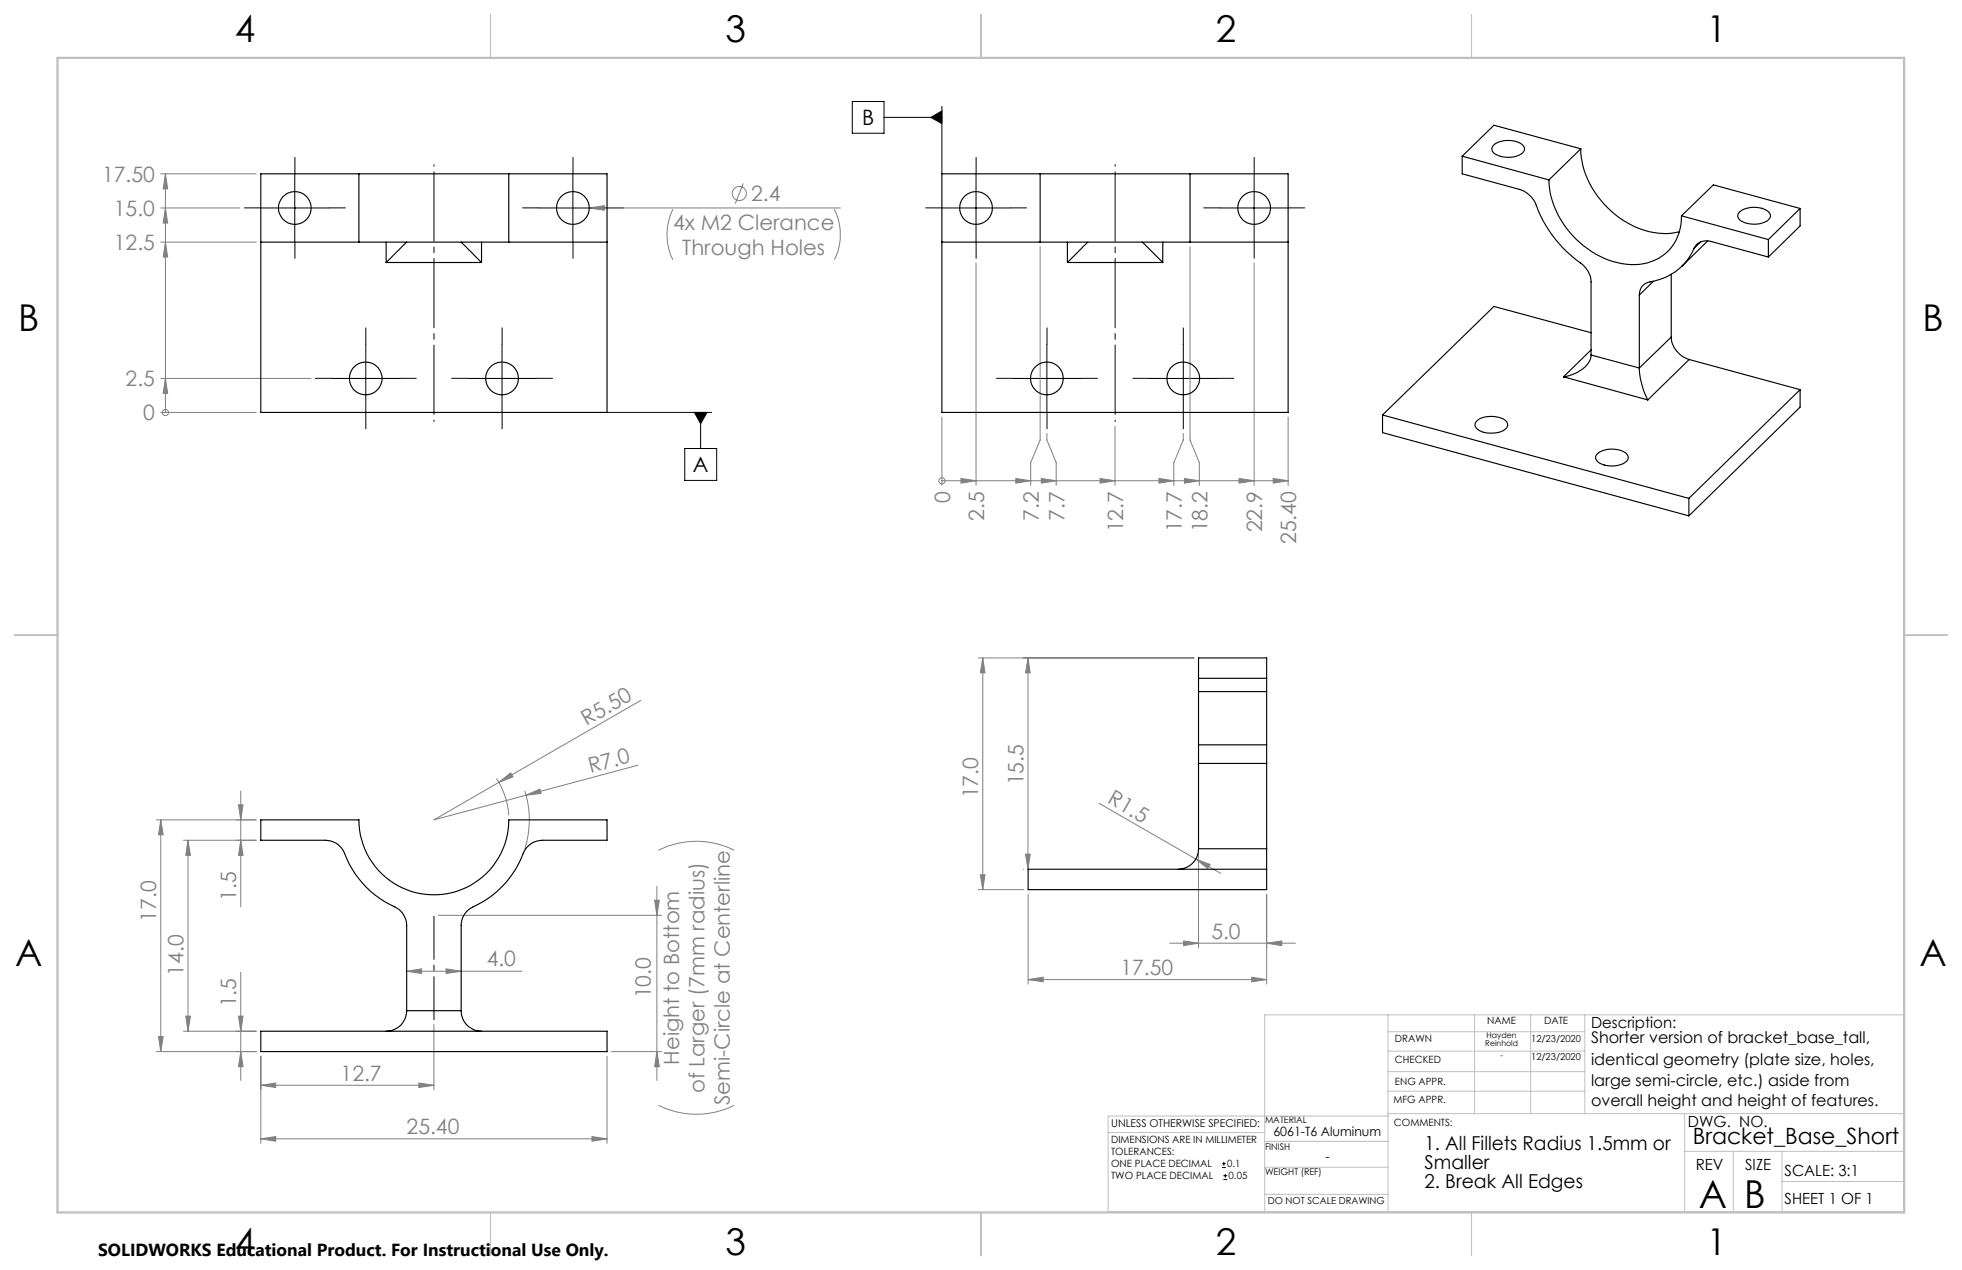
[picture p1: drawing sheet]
<svg xmlns="http://www.w3.org/2000/svg" width="432mm" height="279mm" viewBox="0 0 432 279" stroke-linecap="round" stroke-linejoin="round" font-family="sans-serif">
<g fill="none" stroke="#808080" stroke-width=".22">
<path d="M35.4 38.2h21M36.4 38.2l.5 3.4h-1zM36.4 38.2v52.5M35.4 53.3h21M35.4 45.8h17.4M36.4 53.3l.5 3.3h-1zM36.4 45.8l.5 3.3h-1zM122.5 45.8h62.5M129.7 45.8l3.3-.5v.9zM148.1 46a12.5 12.5 0 0 0 0 11.1M163.6 40.4l-1.8 4.4M183.6 46a12.5 12.5 0 0 1 0 11.1"/>
<path d="M214.8 57.9v48.9M228.9 54.3v42.5l-2.1 5v5M261.9 54.3v42.5l2 5v5M276 57.9v48.9M35.4 90.7h21M35.4 83.3h33M36.4 90.7h.1M36.4 83.3l.5 3.2h-1zM207.3 91.8v15M230.4 95.4v1.4l2 5v5M245.4 93.8v13M260.4 95.4v1.4l-2.1 5v5"/>
<path d="M283.5 91.8v15M207.3 105.8h.1M207.3 105.8h76.2M211.5 105.3l3.3 .5-3.3 .5zM223.6 105.3l3.2 .5-3.2 .5zM229.2 105.3l3.2 .5-3.2 .5zM242.1 105.3l3.3 .5-3.3 .5zM255.1 105.3l3.2 .5-3.2 .5zM260.7 105.3l3.2 .5-3.2 .5zM272.7 105.3l3.3 .5-3.3 .5zM280.2 105.3l3.3 .5-3.3 .5zM141 154.1l-31.2 18"/>
<path d="M215.3 144.7h47.5M216.3 144.7l.5 3.3h-1zM216.3 144.7v51M226.2 144.7l.5 3.3h-1zM226.2 144.7v46.5M52.5 177.1h1l-.5 3.3zM53 174v25.5M109.3 171.3l.8 1.5a16.3 16.3 0 0 1 1.9 6.6M109.8 172.1l2.6-2.1 .5 .9zM115.5 174a21 21 0 0 1 0 12.8M115.8 174.9l3-1.3 .3 1zM140.4 168.3l-44.9 12.1 14.3-8.3"/>
<path d="M241.9 176.7l26.8 15.5M34.4 180.4h22M35.4 180.4v51M35.4 180.4l.5 3.3h-1zM40.4 184.9h16M41.4 184.9l.5 3.3h-1zM41.4 184.9v42M53 184.9l.5 3.3h-1zM144.1 198h1l-.5 3.4zM144.6 195v42.7M144.9 187a18.5 18.5 0 0 1 16.7 0M215.3 195.7h10"/>
<path d="M215.8 192.4h1l-.5 3.3zM225.2 191.2h.1M225.7 187.9h1l-.5 3.3zM226.3 196.7v19.8M263.2 189l3.1 1.2-.5 .9zM263.8 187.7v20.8M278.8 196.7v19.8M53 213.9v23.8M89.5 213.7l3.3-.6v1.1zM89.5 213.7h25.4M96.5 201.4h49.1M98.2 213.1l3.3 .6-3.3 .5z"/>
<path d="M226.3 215.5l3.3-.5v1zM226.3 215.5h52.5M257.4 207.5h27.7M260.5 207l3.3 .5-3.3 .5zM275.5 215l3.3 .5-3.3 .5zM278.8 207.5l3.3-.5v1zM34.4 231.4h22M34.9 228.1h1l-.5 3.3zM40.4 226.9h16M40.9 223.6h1l-.5 3.3zM52.5 223.6h1l-.5 3.3zM53 231.4l.5 3.3h-1z"/>
<path d="M57.4 238.8l3.3-.5v1zM57.4 232.4v19.2M57.4 238.8h38.1M92.2 238.3l3.3 .5-3.3 .5zM95.5 225.4v14.3M133.6 232.4v19.2M134.6 231.4h11M144.6 231.4l.5 3.3h-1zM57.4 250.5l3.3-.5v1.1zM57.4 250.5h76.2M130.3 250l3.3 .5-3.3 .6zM144.9 243.2a18.5 18.5 0 0 0 16.7 0"/>
<circle cx="162.7" cy="42.6" r="1.55"/>
<circle cx="36.4" cy="90.8" r=".68"/>
<circle cx="207.3" cy="105.8" r=".68"/>
</g>
<g fill="none" stroke="#000" stroke-width=".22">
<path d="M64.9 38.2v15.1M126.1 38.2v15.1M187.6 22.3h7v7h-7zM194.6 25.8h12.7M204.9 25.8l2.4-1.4v2.8zM207.3 23.4v14.8M214.8 38.2v15.1M276 38.2v15.1M57.4 45.8h15M118.6 45.8h15M207.3 45.8h15M268.5 45.8h15"/>
<path d="M80.5 75.7v15M110.5 75.7v15M230.4 75.7v15M260.4 75.7v15M73 83.3h15M103 83.3h15M133.6 90.7h23M150.7 98.7h7v7h-7zM152.8 90.7h2.8l-1.4 2.5zM154.2 90.7v8M222.9 83.3h15M252.9 83.3h15"/>
<path d="M269 256.9h.8M269 256h.8M269.2 259.5h.9M269.2 258.7h.9M269.3 255.6v.8M269.7 258.3v.8"/>
</g>
<path d="M245.4 36.2v56.5M95.5 92.7v-56.5" fill="none" stroke="#000" stroke-width=".22" stroke-dasharray="15.2 1.3 1.3 1.3" stroke-dashoffset="-1.6"/>
<g fill="none" stroke="#000" stroke-width=".22" stroke-dasharray="15.2 1.3 1.3 1.3">
<path d="M64.9 38.2v-3.6M126.1 38.2v-3.6M214.8 38.2v-3.6M276 38.2v-3.6M57.4 45.7h-3.6M64.9 53.2v3.6M72.4 45.7h3.6M118.6 45.7h-3.6M126.1 53.2v3.6M133.6 45.7h3.6M207.3 45.7h-3.6M214.8 53.2v3.6"/>
<path d="M222.3 45.7h3.6M268.5 45.7h-3.6M276 53.2v3.6M283.5 45.7h3.6M80.5 75.7v-3.6M110.5 75.7v-3.6M230.4 75.7v-3.6M260.4 75.7v-3.6M73 83.2h-3.6M80.5 90.7v3.6M88 83.2h3.6M103 83.2h-3.6"/>
<path d="M110.5 90.7v3.6M118 83.2h3.6M222.9 83.2h-3.6M230.4 90.7v3.6M237.9 83.2h3.6M252.9 83.2h-3.6M260.4 90.7v3.6M267.9 83.2h3.6"/>
</g>
<path d="M95.5 201.6v22.8" fill="none" stroke="#000" stroke-width=".22" stroke-dasharray="15.2 1.3 1.3 1.3" stroke-dashoffset="5.8"/>
<path d="M418.9 223.3v43.3" fill="none" stroke="#c0c0c0" stroke-width=".22" stroke-dasharray="15.2 1.3 1.3 1.3" stroke-dashoffset="5"/>
<g fill="none" stroke="#c0c0c0" stroke-width=".22">
<path d="M305.5 223.3v43.3M305.5 235.8h43.3M305.5 231.2h43.3M305.5 227h43.3M324.5 223.3v21.7M336.9 223.3v21.7M348.8 223.3v21.7M243.9 249.2h34.4M278.3 256.8h27.2M278.3 251.1h27.3M305.5 245h113.4M305.5 240.1h43.3"/>
<path d="M305.5 245.5h-61.6v21.1h175M370.8 245v21.6M370.8 253.3h48.1M381.5 253.3v13.3M392.2 259.9h26.7M392.2 253.3v13.3M278.3 262.7h27.2M418.9 265.1v-41.8h-140.6v43.3"/>
</g>
<path d="M108 3.2v9.5M215.9 3.2v9.5M323.8 3.2v9.5M3.1 139.7h9.6M419.1 139.7h9.5M108 266.7v9.6M215.9 266.7v9.6M323.8 266.7v9.6" fill="none" stroke="#c0c0c0" stroke-width=".25"/>
<path d="M12.7 12.7h406.4v254h-406.4z" fill="none" stroke="#c0c0c0" stroke-width=".5"/>
<path d="M152.8 90.7l1.4 2.5 1.4-2.5zM204.9 25.8l2.4 1.4v-2.8z" fill="#000"/>
<g fill="#808080">
<path d="M263.2 189l3.1 1.2-.5 .9z"/>
<path d="M129.7 45.8l3.3-.5v.9z"/>
<path d="M115.8 174.9l3-1.3 .3 1z"/>
<path d="M109.8 172.1l2.6-2.1 .5 .9z"/>
<path d="M36.4 83.3l.5 3.2h-1zM36.4 53.3l.5 3.3h-1zM36.4 45.8l.5 3.3h-1zM36.4 38.2l.5 3.4h-1z"/>
<path d="M211.5 105.3l3.3 .5-3.3 .5zM223.6 105.3l3.2 .5-3.2 .5zM229.2 105.3l3.2 .5-3.2 .5zM255.1 105.3l3.2 .5-3.2 .5zM260.7 105.3l3.2 .5-3.2 .5zM272.7 105.3l3.3 .5-3.3 .5zM280.2 105.3l3.3 .5-3.3 .5zM242.1 105.3l3.3 .5-3.3 .5z"/>
<path d="M98.2 213.1l3.3 .6-3.3 .5zM89.5 213.7l3.3-.6v1.1z"/>
<path d="M57.4 238.8l3.3-.5v1zM92.2 238.3l3.3 .5-3.3 .5zM57.4 250.5l3.3-.5v1.1zM130.3 250l3.3 .5-3.3 .6zM226.3 215.5l3.3-.5v1zM275.5 215l3.3 .5-3.3 .5zM260.5 207l3.3 .5-3.3 .5zM278.8 207.5l3.3-.5v1z"/>
<path d="M144.6 231.4l.5 3.3h-1zM144.1 198h1l-.5 3.4zM34.9 228.1h1l-.5 3.3zM35.4 180.4l.5 3.3h-1zM53 231.4l.5 3.3h-1zM52.5 223.6h1l-.5 3.3zM40.9 223.6h1l-.5 3.3zM41.4 184.9l.5 3.3h-1zM215.8 192.4h1l-.5 3.3zM216.3 144.7l.5 3.3h-1zM225.7 187.9h1l-.5 3.3zM226.2 144.7l.5 3.3h-1z"/>
<path d="M52.5 177.1h1l-.5 3.3zM53 184.9l.5 3.3h-1z"/>
</g>
<g fill="none" stroke="#000" stroke-width=".25">
<path d="M79 38.2h33M79 38.2h-21.6v52.5h76.2v-52.5h-21.6M79 38.2v15.1M112 38.2v15.1M228.9 38.2h33M228.9 38.2h-21.6v52.5h76.2v-52.5h-21.6M228.9 38.2v15.1M261.9 38.2v15.1M321.8 34.4v3.8l12.6 3.5a6.1 6.1 0 0 1 4.1 4.6 29.2 29.2 0 0 0 10.2 12.3l1 1.4 .4 1.5 .1 16.6M321.8 34.4l19.1 5.2M328.8 31.9a5.4 5.4 0 0 1 6.5 .2 1.26 1.26 0 0 1-.8 1.9 5.6 5.6 0 0 1-5.9-.6l-.3-.7zM340.9 39.6a20.1 20.1 0 0 0 12.2 17.2 13.2 13.2 0 0 0 12.5-.4 10.2 10.2 0 0 0 4.5-8.9"/>
<path d="M347.9 32.7a19.7 19.7 0 0 0 10.3 16.3 15.6 15.6 0 0 0 11.4 2M347.9 32.7l-7 6.9M347.9 32.7l-19.1-5.1-7 6.8M57.4 53.3h21.6M79 53.3h33M85 57.7h21M85 53.3v4.4M89.5 53.3l-4.5 4.4M101.5 53.3l4.5 4.4M106 53.3v4.4M112 53.3h21.6M207.3 53.3h21.6"/>
<path d="M228.9 53.3h33M234.9 57.7h21M234.9 53.3v4.4M239.4 53.3l-4.5 4.4M251.4 53.3l4.5 4.4M255.9 53.3v4.4M261.9 53.3h21.6M370.1 47.5l19.1 5.2M372.9 54.6a3 3 0 0 1 3.7-1.5l12.6 3.5M372.9 54.6a12.6 12.6 0 0 1-10.2 7.5 2.72 2.72 0 0 0-1.9 2.8M374.3 53.2l-1.4 1.4M375.8 53l-5.6 5.6"/>
<path d="M382.9 46.6a5.4 5.4 0 0 1 6.5 .2 1.26 1.26 0 0 1-.8 2 5.6 5.6 0 0 1-5.9-.6l-.3-.8zM389.2 52.7v3.9M396.2 45.9v3.8l-7 6.9M396.2 45.9l-7 6.8M396.2 45.9l-19.1-5.2-7 6.8M350.2 78.1a5.1 5.1 0 0 1-3.5 4l-2.6 .8M350.2 73.2l-21.4-5.8-24.5 23.9M350.2 78.1l10.6 2.9M350.2 77l-6.1 5.9M360.8 64.9v16.1M363.9 61.9l-3.1 3M367.8 74.2a5.6 5.6 0 0 0 4 4.9"/>
<path d="M367.8 74.2l-7 6.8M367.8 60.4v13.8M371.8 79.1l-9.1 8.9M371.8 79.1l24.4 6.6M304.3 91.3v3.9l67.4 18.3M304.3 91.3l67.4 18.3M325 92.6a5.8 5.8 0 0 1 6.4-.1 1.27 1.27 0 0 1 .4 1.3 1.27 1.27 0 0 1-1 1 5.5 5.5 0 0 1-5.9-.7l-.3-.8zM344.1 82.9l18.6 5.1M351.6 99.8a5.5 5.5 0 0 1 6.5 .2 1.29 1.29 0 0 1-.8 2 5.8 5.8 0 0 1-5.7-.4l-.4-.8v-.5zM360.8 81l.2 2 .4 1.6 .4 1.6 .9 1.8M396.2 85.7l-24.5 23.9M396.2 85.7v3.9l-24.5 23.9"/>
<path d="M371.7 109.6v3.9M263.8 149.2v3M263.8 152.2v11.7M263.8 149.2h15M263.8 149.2v-4.5h15v4.5M263.8 152.2h15M278.8 149.2v3M278.8 152.2v11.7M263.8 163.9v4.1M263.8 168v18.7M263.8 163.9h15M263.8 168h15"/>
<path d="M278.8 163.9v4.1M278.8 168v18.7M226.3 191.2h52.5v4.5h-52.5zM263.8 186.7a4.5 4.5 0 0 1-4.5 4.5M263.8 186.7h15M278.8 186.7v4.5M57.4 226.9h76.2v4.5h-76.2zM89.5 222.4a4.5 4.5 0 0 1-4.5 4.5M89.5 222.4v-18.8a5 5 0 0 0-3.8-4.7 21.3 21.3 0 0 1-10.1-11.7 4.5 4.5 0 0 0-4-2.3h-14.2v-4.5h21.6a16.5 16.5 0 0 0 16.5 16.5 16.5 16.5 0 0 0 16.5-16.5h21.6v4.5h-14.3a4.5 4.5 0 0 0-4.2 2.9 21.5 21.5 0 0 1-11.5 12 4.4 4.4 0 0 0-2.1 3.8v18.8M89.5 222.4h12M101.5 222.4a4.5 4.5 0 0 0 4.5 4.5"/>
<circle cx="64.9" cy="45.8" r="3.6"/>
<circle cx="126.1" cy="45.8" r="3.6"/>
<circle cx="214.8" cy="45.8" r="3.6"/>
<circle cx="276" cy="45.8" r="3.6"/>
<circle cx="80.5" cy="83.3" r="3.6"/>
<circle cx="110.5" cy="83.3" r="3.6"/>
<circle cx="230.4" cy="83.3" r="3.6"/>
<circle cx="260.4" cy="83.3" r="3.6"/>
</g>
<g font-size="8.5">
<text x="373.9" y="265.7">A</text>
<text x="383.8" y="265.7">B</text>
</g>
<g font-size="8.1">
<text x="51.7" y="9.3">4</text>
<text x="159.7" y="9.3">3</text>
<text x="267.6" y="9.3">2</text>
<text x="375.6" y="9.3">1</text>
<text x="4" y="72.8">B</text>
<text x="423.1" y="72.8">B</text>
<text x="3.3" y="212.5">A</text>
<text x="422.4" y="212.5">A</text>
<text x="51.7" y="276">4</text>
<text x="159.7" y="276">3</text>
<text x="267.6" y="276">2</text>
<text x="375.6" y="276">1</text>
</g>
<text font-size="4.9" x="372.6" y="251.6">Bracket_Base_Short</text>
<g font-size="4.7">
<text x="189.7" y="27.6">B</text>
<text x="152.5" y="103.9">A</text>
</g>
<g font-size="4.7" fill="#808080">
<text x="22.5" y="40">17.50</text>
<text x="25.1" y="47.5">15.0</text>
<text x="165.3" y="44.3">2.4</text>
<text x="148.1" y="50.6">4x M2 Clerance</text>
<text x="25.1" y="55">12.5</text>
<text x="150.2" y="56.1">Through Holes</text>
<text x="27.6" y="85">2.5</text>
<text x="31.5" y="92.5">0</text>
<text x="209.1" y="110.7" transform="rotate(-90 209.1 110.7)">0</text>
<text x="216.6" y="114.5" transform="rotate(-90 216.6 114.5)">2.5</text>
<text x="228.6" y="114.5" transform="rotate(-90 228.6 114.5)">7.2</text>
<text x="234.2" y="114.5" transform="rotate(-90 234.2 114.5)">7.7</text>
<text x="247.2" y="117.1" transform="rotate(-90 247.2 117.1)">12.7</text>
<text x="260.1" y="117.1" transform="rotate(-90 260.1 117.1)">17.7</text>
<text x="265.7" y="117.1" transform="rotate(-90 265.7 117.1)">18.2</text>
<text x="277.8" y="117.1" transform="rotate(-90 277.8 117.1)">22.9</text>
<text x="285.3" y="119.7" transform="rotate(-90 285.3 119.7)">25.40</text>
<text x="129.1" y="159.8" transform="rotate(-30 129.1 159.8)">R5.50</text>
<text x="129.9" y="170.1" transform="rotate(-15 129.9 170.1)">R7.0</text>
<text x="225.2" y="172.8" transform="rotate(-90 225.2 172.8)">15.5</text>
<text x="215.3" y="175.6" transform="rotate(-90 215.3 175.6)">17.0</text>
<text x="243.5" y="176.5" transform="rotate(30 243.5 176.5)">R1.5</text>
<text x="34.4" y="202.7" transform="rotate(-90 34.4 202.7)">17.0</text>
<text x="52" y="198.2" transform="rotate(-90 52 198.2)">1.5</text>
<text x="266.6" y="206.5">5.0</text>
<text x="40.4" y="214.7" transform="rotate(-90 40.4 214.7)">14.0</text>
<text x="107.1" y="212.6">4.0</text>
<text x="246.6" y="214.5">17.50</text>
<text x="52" y="221.6" transform="rotate(-90 52 221.6)">1.5</text>
<text x="143.2" y="219.6" transform="rotate(-90 143.2 219.6)">10.0</text>
<text x="75" y="237.7">12.7</text>
<text x="149.5" y="234.2" transform="rotate(-90 149.5 234.2)">Height to Bottom</text>
<text x="155" y="240.5" transform="rotate(-90 155 240.5)">of Larger (7mm radius)</text>
<text x="160.6" y="243.2" transform="rotate(-90 160.6 243.2)">Semi-Circle at Centerline</text>
<text x="89.5" y="249.5">25.40</text>
</g>
<g font-size="4.2">
<text x="313.5" y="253">1. All Fillets Radius 1.5mm or</text>
<text x="313.5" y="257.2">Smaller</text>
<text x="313.5" y="261.4">2. Break All Edges</text>
</g>
<text font-size="3.8" x="21.6" y="276.3">SOLIDWORKS Educational Product. For Instructional Use Only.</text>
<g font-size="3.5">
<text x="350.2" y="229.5">Shorter version of bracket_base_tall,</text>
<text x="350.2" y="234.3">identical geometry (plate size, holes,</text>
<text x="350.2" y="238.8">large semi-circle, etc.) aside from</text>
<text x="350.2" y="243.4">overall height and height of features.</text>
</g>
<g font-size="3.4">
<text x="350.2" y="226.2">Description:</text>
<text x="371.5" y="247.9">DWG. NO.</text>
<text x="373.2" y="257.5">REV</text>
<text x="384.1" y="257.5">SIZE</text>
<text x="392.8" y="258.7">SCALE: 3:1</text>
<text x="392.8" y="264.9">SHEET 1 OF 1</text>
</g>
<g font-size="2.8">
<text x="280.2" y="250">6061-T6 Aluminum</text>
<text x="291.7" y="255.5">-</text>
</g>
<text font-size="2.4" x="244.5" y="247.8">UNLESS OTHERWISE SPECIFIED:</text>
<g font-size="2.2">
<text x="327.3" y="225.4">NAME</text>
<text x="339.8" y="225.4">DATE</text>
<text x="307" y="233.8">CHECKED</text>
<text x="307" y="229.3">DRAWN</text>
<text x="307" y="238.6">ENG APPR.</text>
<text x="306.7" y="242.7">MFG APPR.</text>
<text x="244.5" y="251.5">DIMENSIONS ARE IN MILLIMETER</text>
<text x="306.8" y="247.7">COMMENTS:</text>
<text x="244.5" y="254.2">TOLERANCES:</text>
<text x="244.5" y="256.8">ONE PLACE DECIMAL</text>
<text x="270.1" y="256.8">0.1</text>
<text x="244.5" y="259.5">TWO PLACE DECIMAL</text>
<text x="270.4" y="259.5">0.05</text>
</g>
<g font-size="2.1">
<text x="337" y="229.3">12/23/2020</text>
<text x="337" y="233.1">12/23/2020</text>
<text x="279" y="264.9">DO NOT SCALE DRAWING</text>
</g>
<g font-size="2">
<text x="278.4" y="247.1">MATERIAL</text>
<text x="278.4" y="253">FINISH</text>
<text x="278.4" y="258.5">WEIGHT (REF)</text>
</g>
<g font-size="1.8">
<text x="326.9" y="230">Reinhold</text>
<text x="327.2" y="228.3">Hayden</text>
<text x="330.2" y="232.9">-</text>
</g>
</svg>
